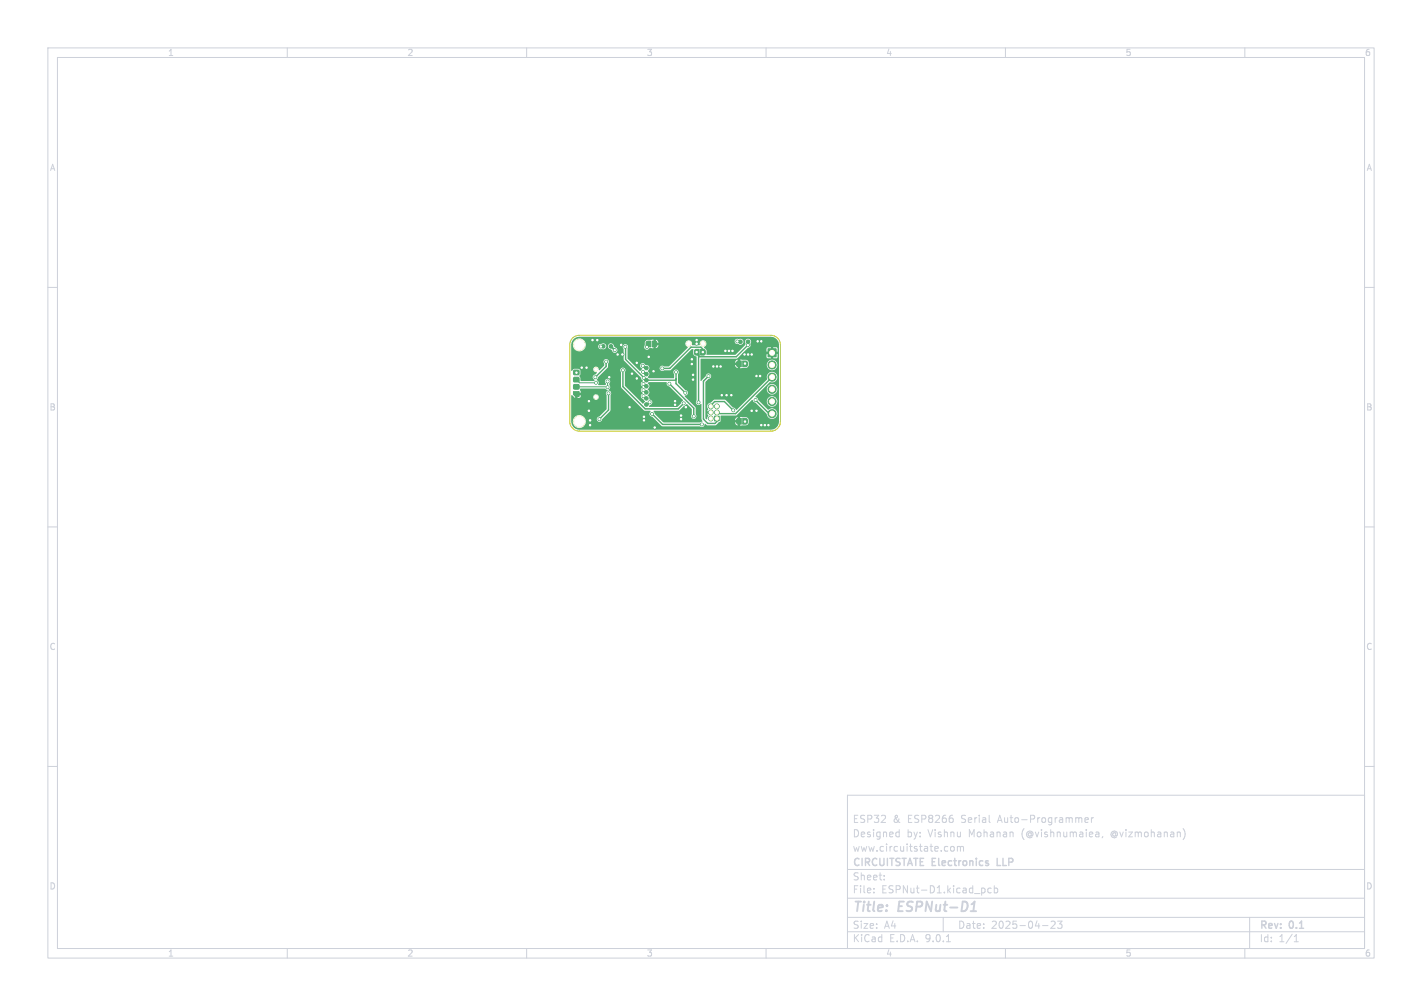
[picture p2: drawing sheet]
<svg xmlns="http://www.w3.org/2000/svg" width="297mm" height="210mm" viewBox="0 0 297 210" stroke-linecap="round" stroke-linejoin="round" font-family="sans-serif">
<g fill="none" stroke="#cdd1da" stroke-width=".21">
<path d="M10 10h277v190h-277zM12 12h273v186h-273zM60 10v2M110 10v2M160 10v2M210 10v2M260 10v2M10 60h2M285 60h2M10 110h2M285 110h2M10 160h2"/>
<path d="M177 166h108v32h-108zM187.4 173.7l.4 .1M187.8 173.2v1.5M187.8 174.6l-.4 .1M198.7 176.8l.3-.1 .3 .3v.4l-.3 .3-.3-.1-.2-.2zM199 170.9v.7M200 176.8l.4-.1 .2 .2M200 176.7v1M200.6 176.9l.2-.2 .4 .1v.9M200.6 176.9v.8M206.7 171.6l.1 .1M226.6 171.2l.7-.1-.1-.3-.4-.1-.2 .2 .1 .7h.5"/>
<path d="M228 170.7v1M228.4 170.7l-.4 .3M229 173.7h.3l.2 .2v.8M229.5 174.6l-.5 .1M229.5 174.1h-.5M230.3 174.6l-.1 .3M247.1 173a1.72 1.72 0 0 1 0 2.3M285 160h2M60 198v2M110 198v2M160 198v2M177 194.5h108"/>
<path d="M177 191.5h108M177 187.5h108M177 181.5h108M182.5 186.3v.1M182.5 185.5v.1M184.7 183.6v.1M184.7 182.8v.1M197 191.5v3M197.7 196.6h.8M205.5 185.4l.2 .3v.4l-.2 .3M207 185.5l-.4-.1-.3 .3 .2 .6h.5M207.7 185.5l.4-.1 .3 .3-.2 .6h-.5"/>
<path d="M207.7 184.9v1.5M210 198v2M217.7 193.2h1.2M219.5 192.4l.6-.1 .3 .4-.9 1.1h.9M220.9 192.3h.9l-.5 .6 .4 .1v.7l-.2 .1-.6-.1M260 198v2M261 191.5v6.5M270.3 196.6h.9M270.3 195.5l.4-.4v1.5"/>
</g>
<path d="M202.7 190.2h1.2M203.1 188.7l.5-.5-.3 2" fill="none" stroke="#cdd1da" stroke-width=".4"/>
<path d="M208.3 179.2v1.5h.7" fill="none" stroke="#cdd1da" stroke-width=".3"/>
<g fill="#52ab6e" stroke="#52ab6e" stroke-width=".21">
<path d="M149.2 86.9h1v1h-1z"/>
<path d="M160.4 72.8h1.7v1.7h-1.7z"/>
<path d="M154 87.4l.8-.1v1.2h-.7l-.2-.1-.1-.7z"/>
<path d="M155.1 87.3l.7 .1 .2 .1 .1 .6-.1 .4h-.9z"/>
<path d="M153.9 75.5l.2-.1h.7v1.2l-.7-.1-.2-.1z"/>
<path d="M155.1 75.4h.7l.2 .1 .1 .7-.1 .3-.9 .1z"/>
<path d="M145.1 73.1l.2-.2h.7v1.2h-.7l-.2-.1z"/>
<path d="M146.3 72.9h.7l.2 .2 .1 .6-.1 .3-.9 .1z"/>
<path d="M136.2 71.2h.7l.2 .2 .1 .6-.1 .3-.9 .1z"/>
<path d="M135 71.4l.2-.2h.7v1.2h-.7l-.2-.2z"/>
<path d="M119.8 81.8h1.2v1h-.8l-.4-.4z"/>
<path d="M119.8 80.3h1.1v.9h-1.1z"/>
<path d="M119.8 78.8h1.1v.9h-1.1z"/>
<path d="M119.8 77.3h1.1v.9h-1.1z"/>
<circle cx="148.5" cy="87.4" r=".5"/>
<circle cx="149.7" cy="86.1" r=".5"/>
<circle cx="148.5" cy="86.1" r=".5"/>
<circle cx="149.7" cy="84.8" r=".5"/>
<circle cx="148.5" cy="84.8" r=".5"/>
<circle cx="161.3" cy="76.2" r=".85"/>
<circle cx="161.3" cy="78.7" r=".85"/>
<circle cx="161.3" cy="81.3" r=".85"/>
<circle cx="161.3" cy="83.8" r=".85"/>
<circle cx="161.3" cy="86.3" r=".85"/>
<circle cx="135" cy="76.8" r=".37"/>
<circle cx="135" cy="83.2" r=".37"/>
<circle cx="127.6" cy="72.3" r=".38"/>
<circle cx="135" cy="81.9" r=".37"/>
<circle cx="135" cy="80.6" r=".37"/>
<circle cx="156.2" cy="71.3" r=".38"/>
<circle cx="135" cy="79.4" r=".37"/>
<circle cx="154.6" cy="71.3" r=".37"/>
<circle cx="126" cy="72.3" r=".37"/>
<circle cx="135" cy="84.4" r=".37"/>
<circle cx="135" cy="78.1" r=".37"/>
<circle cx="122.5" cy="76.7" r=".3"/>
<circle cx="151.8" cy="82.5" r=".3"/>
<circle cx="151.5" cy="73.3" r=".3"/>
<circle cx="143.2" cy="85" r=".3"/>
<circle cx="123.8" cy="71" r=".3"/>
<circle cx="160.5" cy="88.8" r=".3"/>
<circle cx="158.8" cy="78.5" r=".3"/>
<circle cx="132" cy="78" r=".3"/>
<circle cx="121.5" cy="76.7" r=".3"/>
<circle cx="133" cy="79" r=".3"/>
<circle cx="133" cy="75.7" r=".3"/>
<circle cx="159" cy="71.3" r=".3"/>
<circle cx="152.2" cy="73.3" r=".3"/>
<circle cx="141" cy="83.8" r=".3"/>
<circle cx="131.5" cy="85" r=".3"/>
<circle cx="158.2" cy="71.3" r=".3"/>
<circle cx="159" cy="88.8" r=".3"/>
<circle cx="135.5" cy="74.5" r=".3"/>
<circle cx="145.5" cy="71.7" r=".3"/>
<circle cx="129.8" cy="72" r=".3"/>
<circle cx="150.8" cy="82.5" r=".3"/>
<circle cx="134.5" cy="87.8" r=".3"/>
<circle cx="158" cy="85.8" r=".3"/>
<circle cx="144.8" cy="78.3" r=".3"/>
<circle cx="123" cy="83.8" r=".3"/>
<circle cx="145.5" cy="71" r=".3"/>
<circle cx="141" cy="84.5" r=".3"/>
<circle cx="149.8" cy="76.5" r=".3"/>
<circle cx="144.5" cy="76" r=".3"/>
<circle cx="159.8" cy="88.8" r=".3"/>
<circle cx="150.5" cy="76.5" r=".3"/>
<circle cx="123" cy="85.8" r=".3"/>
<circle cx="142.2" cy="87.5" r=".3"/>
<circle cx="134.5" cy="87" r=".3"/>
<circle cx="130" cy="74" r=".3"/>
<circle cx="153" cy="73.3" r=".3"/>
<circle cx="156.2" cy="74" r=".3"/>
<circle cx="142.2" cy="86.8" r=".3"/>
<circle cx="144.5" cy="75" r=".3"/>
<circle cx="157" cy="85.8" r=".3"/>
<circle cx="149" cy="76.5" r=".3"/>
<circle cx="136.8" cy="89.3" r=".3"/>
<circle cx="152.8" cy="82.5" r=".3"/>
<circle cx="158" cy="78.5" r=".3"/>
<circle cx="136.5" cy="77.5" r=".3"/>
<circle cx="144.8" cy="79.3" r=".3"/>
<circle cx="129" cy="74" r=".3"/>
<circle cx="157" cy="74" r=".3"/>
<circle cx="123.2" cy="87.8" r=".3"/>
<circle cx="123.2" cy="88.8" r=".3"/>
<circle cx="155.5" cy="74" r=".3"/>
<circle cx="124.8" cy="71" r=".3"/>
<circle cx="127.2" cy="78.7" r=".3"/>
<circle cx="120.4" cy="77.8" r=".3"/>
<circle cx="128.4" cy="73.1" r=".3"/>
<circle cx="155.6" cy="75.9" r=".3"/>
<circle cx="148" cy="78.5" r=".3"/>
<circle cx="157.8" cy="83.5" r=".3"/>
<circle cx="125.5" cy="72.3" r=".3"/>
<circle cx="124.5" cy="79.9" r=".3"/>
<circle cx="126.9" cy="80.8" r=".3"/>
<circle cx="126.9" cy="79.6" r=".3"/>
<circle cx="155.6" cy="88" r=".3"/>
<circle cx="153.2" cy="85.7" r=".3"/>
<circle cx="154" cy="71.3" r=".3"/>
<circle cx="145.5" cy="73.5" r=".3"/>
<circle cx="156.2" cy="72.1" r=".3"/>
<circle cx="145.9" cy="84" r=".3"/>
<circle cx="127.1" cy="82.1" r=".3"/>
<circle cx="125.2" cy="87.5" r=".3"/>
<circle cx="124.4" cy="78.7" r=".3"/>
<circle cx="126.6" cy="75.5" r=".3"/>
<circle cx="142.8" cy="84.2" r=".3"/>
<circle cx="130.1" cy="77.3" r=".3"/>
<circle cx="146.6" cy="88.6" r=".3"/>
<circle cx="136.2" cy="86.4" r=".3"/>
<circle cx="146.8" cy="73.5" r=".3"/>
<circle cx="138.3" cy="76.9" r=".3"/>
<circle cx="144.9" cy="86.9" r=".3"/>
<circle cx="139.8" cy="80.1" r=".3"/>
<circle cx="135.1" cy="72.4" r=".3"/>
<circle cx="134.3" cy="77.6" r=".3"/>
<circle cx="143.1" cy="82" r=".3"/>
<circle cx="130.6" cy="72.4" r=".3"/>
<circle cx="134.5" cy="78.9" r=".3"/>
<circle cx="141.2" cy="77.7" r=".3"/>
<circle cx="134.2" cy="76.4" r=".3"/>
<circle cx="135.7" cy="84" r=".3"/>
<circle cx="134.4" cy="82.7" r=".3"/>
<circle cx="134.4" cy="81.4" r=".3"/>
<circle cx="134.4" cy="80.2" r=".3"/>
</g>
<path d="M120.4 77.8h.1M126 72.3h-.5M127.6 72.3l.8 .8M128.4 73.1h.1M134.3 76.4l.4 .4h.3M134.3 77.6l.7 .5M154 71.3h.6M156.2 71.3v.8M134.4 82.7l.6 .5M134.4 81.4l.4 .5h.2M134.4 80.2l.6 .4M135.7 84l-.5 .5-.2-.1" fill="none" stroke="#52ab6e" stroke-width=".4"/>
<g fill="none" stroke="#52ab6e" stroke-width=".3">
<path d="M126.6 75.5v1l-2.3 2.3M130.1 77.3v3.4l4.6 4.7h6.9l1.2-1.2M130.6 72.4l.1 2.6 4.2 4.4h6.2l.1-.1M135.4 71.8l-.3 .3v.4M141.2 77.7v2.4l1.9 1.9M146.8 73.5v-.6l-.4-.4h-2.1l-4.4 4.4h-1.6M148 78.5l-1.1 1.1v7.9l.9 .9h1.5l.4-.4v-.6M156.2 72.1l-2.4 2.4h-7.6l-.7-.7v-.3l.4 .4v10.1M156.2 72.1h.1M161.3 78.7l-7.7 7.7h-3.6l-.3-.3M127.1 82.1v3.5l-1.9 1.9M136.2 86.4l2.2 2.2h8.2"/>
<path d="M139.8 80.1l5.1 5.1v1.7M143.1 82h.1M148.5 84.8v-.2l.8-.8h2l1.7 1.7M153 85.5h.1M153 85.5l.2 .2M157.8 83.5l2.8 2.9h.7"/>
</g>
<path d="M120.4 79.3l.6 .6h3.5M126.9 79.6v1.2h-6.5" fill="none" stroke="#52ab6e" stroke-width=".21"/>
<g fill="#52ab6e">
<path d="M135.3 79.9l.2-.1h3.7l.1 .1a.59 .59 0 0 0 .5 .8l2.9 2.8-1.2 1.4h-5.9l.2-.4a.6 .6 0 0 0 .4-.6 .6 .6 0 0 0-.6-.5v-.5l-.3-.3a.82 .82 0 0 0 0-1.3 .75 .75 0 0 0 0-1.3z"/>
<path d="M119.9 70.7l.4-.2 .7-.2h40a1.7 1.7 0 0 1 1.7 1.7v16a1.7 1.7 0 0 1-1.7 1.7h-40a1.71 1.71 0 0 1-1.7-1.8h.3v.2a1.35 1.35 0 0 0 2.1 1.1 1.35 1.35 0 0 0 0-2.4 1.35 1.35 0 0 0-2.1 1.1h-.3v-4.8l1.7-.1 .3-.2h2.6a.58 .58 0 0 0 .8 .6 .58 .58 0 0 0 .2-.9 .58 .58 0 0 0-1 .2v.1h-2.6v-.3h-.7v.6h-1.3l.1-.6 .7 .5v-.6l.3-.1v-.2l.9-.1-.2-.6 .2-.3h5.1l.5 .3v.2a.6 .6 0 0 0-.2 .9v2.9l-1.5 1.5a.57 .57 0 0 0-.6 .6 .57 .57 0 0 0 .6 .6 .57 .57 0 0 0 .6-.6l1.7-1.7v-3.3a.65 .65 0 0 0-.4-1.1 .69 .69 0 0 0 .2-1.1v-.3a.57 .57 0 0 0-.1-.8 .57 .57 0 0 0-.8 .1 .57 .57 0 0 0 .1 .8l-.1 .3h-1.4l-.1-.1a.7 .7 0 0 0-.3-1l.3-.6 1.5-1.5h3.1l.2 .5 .1 3.2 4.7 4.8 1.3 .1 .1 .1a.6 .6 0 0 0-.2 .7 .6 .6 0 0 0 .5 .4l2.1 2h7.9a.55 .55 0 0 0 .9-.2l8.9-.1 .4-.5-.2-.9-.4-.2-1.2-.1v1.8h-7.5l.2-.3 .5 .3h1.6l.7-.6h3.4l.2 .4 .4 .2v-.6h-4l.3-.2 .1-.3h3.6v-.6l-.4 .2-.2 .4h-3v-.9l3.3-.1 3.3-3.2 3.1 3a1.1 1.1 0 0 0 1.4 .9 1.1 1.1 0 0 0 .6-1.6 1.1 1.1 0 0 0-1.7-.3l-1.9-1.8h1.6a1.1 1.1 0 0 0 1.5 1.1 1.1 1.1 0 0 0 .3-1.8 1.1 1.1 0 0 0-1.8 .6v.1h-1.6l-.4-.5-.4-.4 1.6-1.6h.8v.2a1.1 1.1 0 0 0 1.6 .8 1.1 1.1 0 0 0 0-1.9 1.1 1.1 0 0 0-1.6 .9h-.8l1.4-1.4a1.13 1.13 0 0 0 1.6-.6 1.13 1.13 0 0 0-.9-1.5 1.13 1.13 0 0 0-1.3 1.1v.4l-6.4 6.4-2.3-2.1-2.3-.1-.8 .7a.81 .81 0 0 0-.7 .5 .81 .81 0 0 0 .2 .9l-.2 .3h.5l-.1 .3 .1 .2h-.5v.2a.39 .39 0 0 1 0 .6l-.1 .4-.3-.2v-7.5l.7-.7a.57 .57 0 0 0 .5-.6 .57 .57 0 0 0-.5-.5 .57 .57 0 0 0-.6 .5l-.9 1h-.2v-2.6l9.5-.1 .4-.2 .2-.5h3.8a1.11 1.11 0 0 0 1.5 1.2 1.11 1.11 0 0 0 .3-1.9 1.11 1.11 0 0 0-1.8 .6l-3.8 .1-.1-.6-.3-.3-1.4-.1v1.8h-8.3v-.7h7.2l.2 .4 .4 .2v-.6h-7.8v-.5h7.8v-.6l-.4 .2-.2 .4h-7.2v-.7l.1-.1h7.4l2.3-2.1h4v.6h.7v.5h-.7l.1 .9h.8v-.7h.5v.7h.7l.2-.2v-.7h-.7v-.5h.7v-.7l-.2-.2h-.7v.7h-.5v-.7h-.7l-.2 .3h-4l.1-.2a.65 .65 0 0 0 .5-.9 .65 .65 0 0 0-.1-.8 .65 .65 0 0 0-.9 0 .65 .65 0 0 0 0 .9l-.1 .3-2 2h-5.9l-.2-1-.5-.6a.76 .76 0 0 0 .3-1.3h6.1v.1a1.01 1.01 0 0 0 1 .6 .66 .66 0 0 0 .9-.7 .66 .66 0 0 0-1.1-.4 .56 .56 0 0 0-.8 .4h-6.1a.76 .76 0 0 0-.9 0 .76 .76 0 0 0-.3 .9h-1.5a.75 .75 0 0 0-.5-1 .75 .75 0 0 0-.9 .5 .75 .75 0 0 0 .5 .9l-3.9 4h-1a.57 .57 0 0 0-.9 0 .57 .57 0 0 0 0 .8 .57 .57 0 0 0 .9 0l1.3-.1 4.3-4.3h.4v1.1l.7 .5v9.1a.61 .61 0 0 0 .1 .9 .61 .61 0 0 0 .8-.2l.1 3.3 .2 .3-.5 .3h-7.6l-1.8-1.8-.3-.6h5.2l1.7-1.5 1.1 1.1v1.1a.56 .56 0 0 0 .1 .8 .56 .56 0 0 0 .7 0 .56 .56 0 0 0 0-.8l-.1-1.5-2.2-2.2v-.2a.58 .58 0 0 0 .7-.6 .58 .58 0 0 0-.6-.6l-1.5-1.5v-1.8a.57 .57 0 0 0 0-.8 .57 .57 0 0 0-.8 0 .57 .57 0 0 0 0 .8v.7l-.1 .2h-5.2l-.2-.3a.73 .73 0 0 0 0-1.3 .71 .71 0 0 0 .3-.8 .71 .71 0 0 0-.8-.5 .58 .58 0 0 0-1 0 .58 .58 0 0 0 .4 .9l-.6 .4-2.5-2.5v-2.1l.1-.4h3.3a.6 .6 0 0 0 .5 .6 .6 .6 0 0 0 .7-.3h1.3l.3-.1 .2-.5h-.5v.6h-.5v-1.1h1l-.1-.4-.4-.3v.7h-.5v-.7l-1.4 .1-.4 .3-.2 1.1-3.3-.1a.57 .57 0 0 0-.9-.4 .57 .57 0 0 0 0 1v2.4l3.6 3.5 .4 .8a.62 .62 0 0 0-.5 .6 .62 .62 0 0 0 .5 .6 .68 .68 0 0 0-.5 .6 .68 .68 0 0 0 .5 .7 .69 .69 0 0 0-.4 .7 .69 .69 0 0 0 .5 .6v.1a.45 .45 0 0 1 .2 .4 .45 .45 0 0 1-.3 .4l-3.8-3.7v-2.9a.56 .56 0 0 0-.2-.9 .56 .56 0 0 0-.8 .4h-3.1l.6-.5v-.8a.57 .57 0 0 0 0-.8 .57 .57 0 0 0-.8 0 .57 .57 0 0 0 0 .8v.4l-1.1 1a.63 .63 0 0 0-.5-.8 .63 .63 0 0 0-.7 .7 .63 .63 0 0 0 .8 .6l-.3 .4a.71 .71 0 0 0-.5 .5 .71 .71 0 0 0 .3 .7l-.2 .2-2.7-.1-.1-.6-.2-.4 .2-.5-.1-.9-.3-.1h-.9l-.4 .4h-.2v-5.4l.3-.1a1.35 1.35 0 0 0 1.2 1.4 1.35 1.35 0 0 0 1.5-1h2.6v.1a1.09 1.09 0 0 0 1.2 .5 .62 .62 0 0 0 .5-.7h.4l.1 .5 .5 .3a.92 .92 0 0 0 1 .6 .57 .57 0 0 0 .3-.6 .57 .57 0 0 0-.4-.5l-.3-.2a.63 .63 0 0 0-.6-.6 .63 .63 0 0 0-.6 .5h-.4a.87 .87 0 0 0-1.3-.4l-.4 .5-2.6-.1a1.35 1.35 0 0 0-1.1-1.5 1.35 1.35 0 0 0-1.6 1.2h-.3v-.2z"/>
</g>
<g fill="#fff" stroke="#fff" stroke-width=".21">
<circle cx="122.5" cy="76.8" r=".15"/>
<circle cx="151.7" cy="82.5" r=".15"/>
<circle cx="151.5" cy="73.2" r=".15"/>
<circle cx="143.3" cy="85" r=".15"/>
<circle cx="123.7" cy="71" r=".15"/>
<circle cx="160.5" cy="88.8" r=".15"/>
<circle cx="158.7" cy="78.5" r=".15"/>
<circle cx="132" cy="78" r=".15"/>
<circle cx="121.5" cy="76.8" r=".15"/>
<circle cx="133" cy="79" r=".15"/>
<circle cx="133" cy="75.8" r=".15"/>
<circle cx="159" cy="71.2" r=".15"/>
<circle cx="152.3" cy="73.2" r=".15"/>
<circle cx="141" cy="83.7" r=".15"/>
<circle cx="131.5" cy="85" r=".15"/>
<circle cx="158.2" cy="71.2" r=".15"/>
<circle cx="159" cy="88.7" r=".15"/>
<circle cx="135.5" cy="74.5" r=".15"/>
<circle cx="145.5" cy="71.8" r=".15"/>
<circle cx="129.7" cy="72" r=".15"/>
<circle cx="150.7" cy="82.5" r=".15"/>
<circle cx="134.5" cy="87.7" r=".15"/>
<circle cx="158" cy="85.7" r=".15"/>
<circle cx="144.7" cy="78.2" r=".15"/>
<circle cx="123" cy="83.8" r=".15"/>
<circle cx="145.5" cy="71" r=".15"/>
<circle cx="141" cy="84.5" r=".15"/>
<circle cx="149.7" cy="76.5" r=".15"/>
<circle cx="144.5" cy="76" r=".15"/>
<circle cx="159.7" cy="88.8" r=".15"/>
<circle cx="150.5" cy="76.5" r=".15"/>
<circle cx="123" cy="85.8" r=".15"/>
<circle cx="142.2" cy="87.5" r=".15"/>
<circle cx="134.5" cy="87" r=".15"/>
<circle cx="130" cy="74" r=".15"/>
<circle cx="153" cy="73.2" r=".15"/>
<circle cx="156.2" cy="74" r=".15"/>
<circle cx="142.2" cy="86.7" r=".15"/>
<circle cx="144.5" cy="75" r=".15"/>
<circle cx="157" cy="85.7" r=".15"/>
<circle cx="149" cy="76.5" r=".15"/>
<circle cx="136.7" cy="89.2" r=".15"/>
<circle cx="152.7" cy="82.5" r=".15"/>
<circle cx="158" cy="78.5" r=".15"/>
<circle cx="136.5" cy="77.5" r=".15"/>
<circle cx="144.7" cy="79.2" r=".15"/>
<circle cx="129" cy="74" r=".15"/>
<circle cx="157" cy="74" r=".15"/>
<circle cx="123.3" cy="87.7" r=".15"/>
<circle cx="123.3" cy="88.7" r=".15"/>
<circle cx="155.5" cy="74" r=".15"/>
<circle cx="124.7" cy="71" r=".15"/>
<circle cx="127.3" cy="78.7" r=".15"/>
<circle cx="120.4" cy="77.8" r=".15"/>
<circle cx="128.4" cy="73.1" r=".15"/>
<circle cx="155.6" cy="75.9" r=".15"/>
<circle cx="148" cy="78.5" r=".15"/>
<circle cx="157.8" cy="83.5" r=".15"/>
<circle cx="125.5" cy="72.3" r=".15"/>
<circle cx="124.5" cy="79.9" r=".15"/>
<circle cx="126.9" cy="80.8" r=".15"/>
<circle cx="126.9" cy="79.6" r=".15"/>
<circle cx="155.6" cy="88" r=".15"/>
<circle cx="153.1" cy="85.6" r=".15"/>
<circle cx="154" cy="71.3" r=".15"/>
<circle cx="145.5" cy="73.5" r=".15"/>
<circle cx="156.2" cy="72" r=".15"/>
<circle cx="145.9" cy="84" r=".15"/>
<circle cx="127.1" cy="82.1" r=".15"/>
<circle cx="125.2" cy="87.5" r=".15"/>
<circle cx="124.3" cy="78.8" r=".15"/>
<circle cx="126.6" cy="75.5" r=".15"/>
<circle cx="142.8" cy="84.2" r=".15"/>
<circle cx="130.1" cy="77.3" r=".15"/>
<circle cx="146.6" cy="88.6" r=".15"/>
<circle cx="136.2" cy="86.4" r=".15"/>
<circle cx="146.8" cy="73.5" r=".15"/>
<circle cx="138.3" cy="76.9" r=".15"/>
<circle cx="144.9" cy="86.9" r=".15"/>
<circle cx="139.8" cy="80.1" r=".15"/>
<circle cx="135.1" cy="72.5" r=".15"/>
<circle cx="134.3" cy="77.6" r=".15"/>
<circle cx="143.1" cy="82" r=".15"/>
<circle cx="130.6" cy="72.4" r=".15"/>
<circle cx="134.4" cy="78.9" r=".15"/>
<circle cx="141.2" cy="77.7" r=".15"/>
<circle cx="134.3" cy="76.4" r=".15"/>
<circle cx="135.7" cy="84" r=".15"/>
<circle cx="134.4" cy="82.7" r=".15"/>
<circle cx="134.4" cy="81.4" r=".15"/>
<circle cx="134.4" cy="80.2" r=".15"/>
<circle cx="121" cy="88" r="1.1"/>
<circle cx="146.8" cy="71.7" r=".45"/>
<circle cx="143.8" cy="71.7" r=".45"/>
<circle cx="121" cy="72" r="1.1"/>
<circle cx="124.5" cy="77.1" r=".33"/>
<circle cx="124.5" cy="82.9" r=".33"/>
<circle cx="149.7" cy="87.4" r=".33"/>
<circle cx="148.5" cy="87.4" r=".33"/>
<circle cx="149.7" cy="86.1" r=".33"/>
<circle cx="148.5" cy="86.1" r=".33"/>
<circle cx="149.7" cy="84.8" r=".33"/>
<circle cx="148.5" cy="84.8" r=".33"/>
<circle cx="161.3" cy="73.6" r=".5"/>
<circle cx="161.3" cy="76.2" r=".5"/>
<circle cx="161.3" cy="78.7" r=".5"/>
<circle cx="161.3" cy="81.3" r=".5"/>
<circle cx="161.3" cy="83.8" r=".5"/>
<circle cx="161.3" cy="86.3" r=".5"/>
</g>
<path d="M119.6 70.6l.6-.4 .8-.2h40a2 2 0 0 1 2 2v16a2 2 0 0 1-2 2h-40a2 2 0 0 1-2-2v-16l.1-.7z" fill="none" stroke="#c2c200" stroke-width=".21"/>
<g fill="#c2c200" stroke="#c2c200" stroke-width=".21">
<circle cx="121" cy="88" r="1.1"/>
<circle cx="146.8" cy="71.7" r=".45"/>
<circle cx="143.8" cy="71.7" r=".45"/>
<circle cx="121" cy="72" r="1.1"/>
<circle cx="124.5" cy="77.1" r=".33"/>
<circle cx="124.5" cy="82.9" r=".33"/>
<circle cx="149.7" cy="87.4" r=".33"/>
<circle cx="148.5" cy="87.4" r=".33"/>
<circle cx="149.7" cy="86.1" r=".33"/>
<circle cx="148.5" cy="86.1" r=".33"/>
<circle cx="149.7" cy="84.8" r=".33"/>
<circle cx="148.5" cy="84.8" r=".33"/>
<circle cx="161.3" cy="73.6" r=".5"/>
<circle cx="161.3" cy="76.2" r=".5"/>
<circle cx="161.3" cy="78.7" r=".5"/>
<circle cx="161.3" cy="81.3" r=".5"/>
<circle cx="161.3" cy="83.8" r=".5"/>
<circle cx="161.3" cy="86.3" r=".5"/>
</g>
<g font-size="2.8" fill="#cdd1da">
<text x="178" y="190.9">Title:</text>
<text x="187.7" y="190.9">ESPNut-D1</text>
</g>
<g font-size="2.1" fill="#cdd1da">
<text x="178" y="172">ESP32</text>
<text x="186.4" y="172">&amp;</text>
<text x="189.6" y="172">ESP8266</text>
<text x="200.9" y="172">Serial</text>
<text x="208.7" y="172">Auto-Programmer</text>
<text x="178" y="178">www.circuitstate.com</text>
<text x="178" y="175">Designed</text>
<text x="189.4" y="175">by:</text>
<text x="193.9" y="175">Vishnu</text>
<text x="202.5" y="175">Mohanan</text>
<text x="213.6" y="175">(@vishnumaiea,</text>
<text x="232.4" y="175">@vizmohanan)</text>
<text x="178" y="184">Sheet:</text>
<text x="178" y="181.2">CIRCUITSTATE Electronics</text>
<text x="208.9" y="181.2">LLP</text>
<text x="178" y="186.7">File:</text>
<text x="184.1" y="186.7">ESPNut-D1.kicad_pcb</text>
<text x="178" y="196.9">KiCad</text>
<text x="178" y="194.1">Size:</text>
<text x="184.7" y="194.1">A4</text>
<text x="185.7" y="196.9">E.D.A.</text>
<text x="193.3" y="196.9">9.0.1</text>
<text x="200" y="194.1">Date:</text>
<text x="207" y="194.1">2025-04-23</text>
<text x="263" y="194.3">Rev:</text>
<text x="263" y="196.9">Id:</text>
<text x="267.1" y="196.9">1/1</text>
<text x="269.4" y="194.3">0.1</text>
</g>
<g font-size="1.8" fill="#cdd1da">
<text x="35" y="11.9">1</text>
<text x="85" y="11.9">2</text>
<text x="135" y="11.9">3</text>
<text x="185" y="11.9">4</text>
<text x="235" y="11.9">5</text>
<text x="285" y="11.9">6</text>
<text x="10.3" y="35.9">A</text>
<text x="285.4" y="35.9">A</text>
<text x="10.3" y="85.9">B</text>
<text x="285.3" y="85.9">B</text>
<text x="10.3" y="135.9">C</text>
<text x="285.3" y="135.9">C</text>
<text x="10.3" y="185.9">D</text>
<text x="285.3" y="185.9">D</text>
<text x="35" y="199.9">1</text>
<text x="85" y="199.9">2</text>
<text x="135" y="199.9">3</text>
<text x="185" y="199.9">4</text>
<text x="235" y="199.9">5</text>
<text x="285" y="199.9">6</text>
</g>
</svg>
